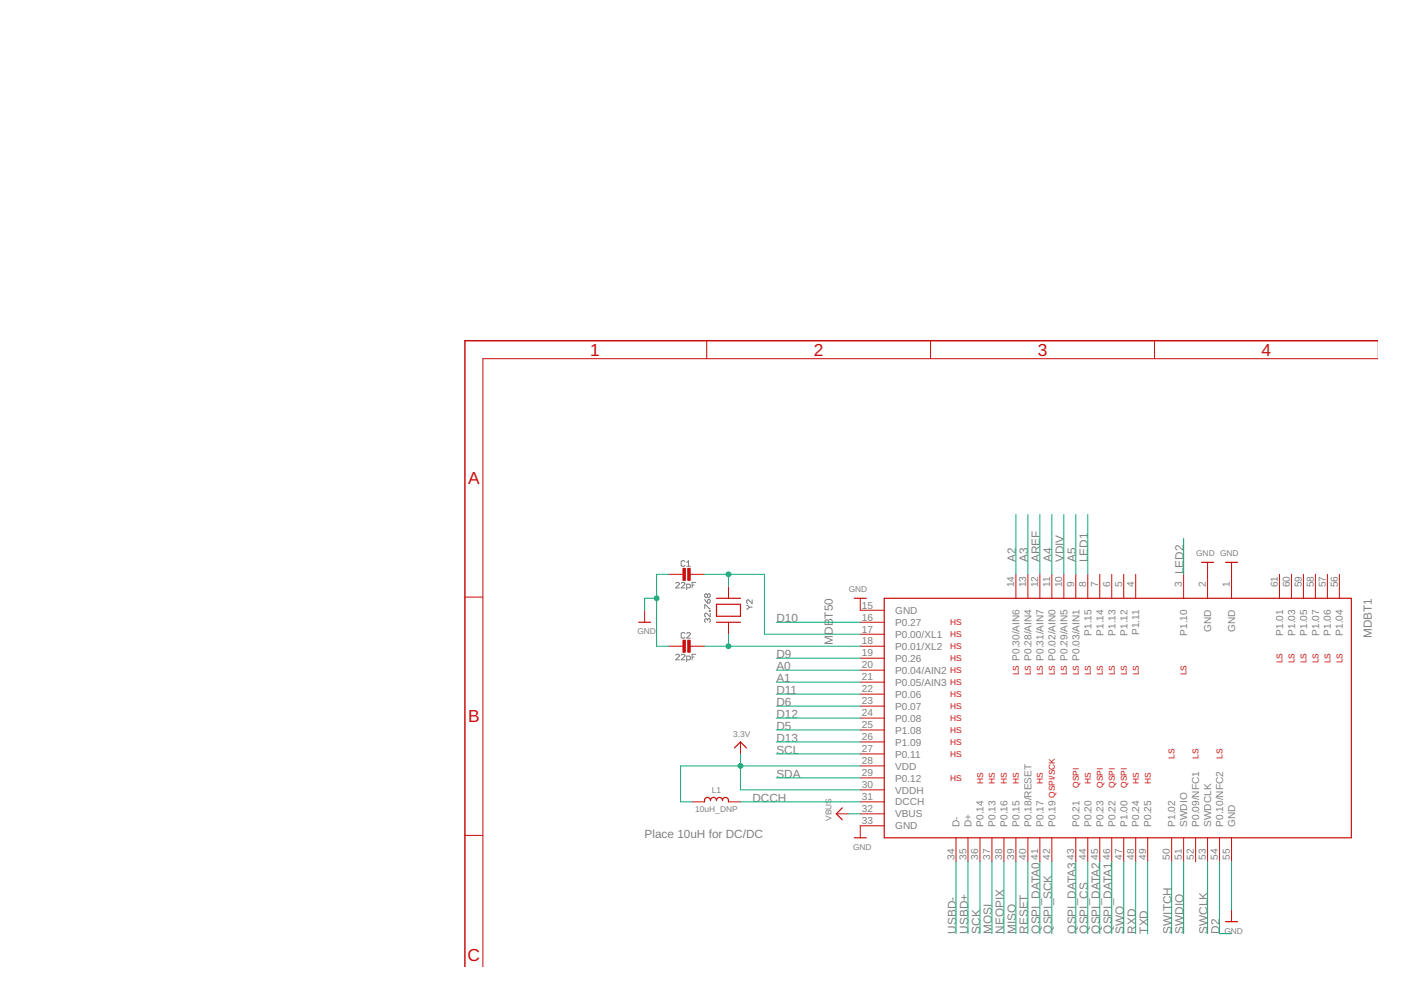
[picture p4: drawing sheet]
<svg xmlns="http://www.w3.org/2000/svg" width="297mm" height="210mm" viewBox="0 0 297 210" stroke-linecap="round" stroke-linejoin="round" font-family="sans-serif">
<g fill="none" stroke="#808080" stroke-width=".21">
<path d="M145.2 119.1l-.2-.2h-.4l-.2 .2v.8l.2 .2h.4l.2-.2M145.6 119.3l.4-.4v1.2M143.3 123.7l.1-.2h.4l.2 .2v.2l-.7 .8h.7M143.3 138.9l.1-.2h.4l.2 .2v.2l-.7 .8h.7M144.4 123.7l.2-.2h.4l.2 .2v.2l-.8 .8h.8M144.4 138.9l.2-.2h.4l.2 .2v.2l-.8 .8h.8M145.2 134.3l-.2-.2h-.4l-.2 .2v.8l.2 .2h.4l.2-.2M145.6 124.7h.6l.2-.2v-.4l-.2-.2h-.6v1.1M145.6 139.9h.6l.2-.2v-.4l-.2-.2h-.6v1.2M145.6 134.3l.2-.2h.4l.2 .2v.2l-.8 .8h.8M145.6 120.1h.8M146.7 124.1h.5"/>
<path d="M146.7 139.3h.5M147.5 123.5h-.8v1.2M147.5 138.7h-.8v1.2M149.4 129v-.8h.2l.8 .8h.2M149.4 127.1l.6 .8M150 131.4l-.2-.2-.4 .2v.4l.2 .2M150 126.1l-.2-.2-.4 .2v.4l.2 .2 .4-.2M150 131.4l.2-.2 .4 .2v.4l-.2 .2M150 126.1v.4M150 127.3l.2-.2 .4 .2v.4l-.2 .2h-.4zM150 131.4v.2M150 126.1l.2-.2 .4 .2v.4l-.2 .2-.4-.2"/>
<path d="M150.4 129.4h.2v.2h-.2zM150.6 130v.8l-.8-.8-.4 .2v.4l.2 .2M158.3 128.4l.6 .3M158.9 128.7l-.4 .4h-.2M158.9 128.7h.6M159.5 127.2v.8l-.8-.8-.4 .2v.4l.2 .2"/>
</g>
<g fill="none" stroke="#c90d0c" stroke-width=".25">
<path d="M254.8 119.2h2.5M259.8 119.2h2.6M135.4 131.9h2.5M151.9 131.9h5.1M151.9 126.9h5.1M151.9 128.1h5.1v2.6h-5.1zM181.1 126.9h2.6M187.5 126.9h99v50.7h-99zM155.7 158.6l1.3-1.3 1.3 1.3M149.4 170a.66 .66 0 0 1 .4-.9 .66 .66 0 0 1 .8 .6 .63 .63 0 0 1 .7-.6 .63 .63 0 0 1 .6 .6 .63 .63 0 0 1 .6-.6 .63 .63 0 0 1 .7 .6 .67 .67 0 0 1 .8-.6 .67 .67 0 0 1 .5 .9M178.6 171.3l-1.3 1.3 1.3 1.2M181.1 177.6h2.6"/>
<path d="M259.8 195.4h2.6"/>
</g>
<g fill="none" stroke="#c90d0c" stroke-width=".21">
<path d="M149.8 72.2v3.9M197.3 72.2v3.9M244.8 72.2v3.9M292.2 76.1h-189.8v129M256 119.2v7.7M261.1 119.2v7.7M98.6 126.6h3.8M136.7 129.4v2.5M141.8 137h3.3M141.8 121.8h3.3M146.1 137h3.3M146.1 121.8h3.3"/>
<path d="M154.5 124.3v2.6M154.5 131.9v2.6M182.4 139.6h5.1M182.4 131.9h5.1M182.4 126.9v2.5h5.1M182.4 134.5h5.1M182.4 137h5.1M215.4 121.8v5.1M217.9 121.8v5.1M220.5 121.8v5.1M223 121.8v5.1M225.6 121.8v5.1"/>
<path d="M228.1 121.8v5.1M230.6 121.8v5.1M233.2 121.8v5.1M235.7 121.8v5.1M238.3 121.8v5.1M240.8 121.8v5.1M251 121.8v5.1M271.3 121.8v5.1M273.8 121.8v5.1M276.4 121.8v5.1M278.9 121.8v5.1M281.4 121.8v5.1"/>
<path d="M284 121.8v5.1M157 157.3v2.6M182.4 142.1h5.1M182.4 144.6h5.1M182.4 147.2h5.1M182.4 149.7h5.1M182.4 152.3h5.1M182.4 157.3h5.1M182.4 159.9h5.1M182.4 154.8h5.1M98.6 177.1h3.8M146.8 170h2.6"/>
<path d="M154.5 170h2.5M177.3 172.6h2.6M182.4 172.6h5.1M182.4 162.4h5.1M182.4 164.9h5.1M182.4 167.5h5.1M182.4 170h5.1M187.5 175.1h-5.1v2.5M202.7 177.6v5.1M205.2 177.6v5.1M207.8 177.6v5.1M210.3 177.6v5.1"/>
<path d="M212.9 177.6v5.1M215.4 177.6v5.1M217.9 177.6v5.1M220.5 177.6v5.1M223 177.6v5.1M228.1 177.6v5.1M230.6 177.6v5.1M233.2 177.6v5.1M235.7 177.6v5.1M238.3 177.6v5.1M240.8 177.6v5.1M243.3 177.6v5.1"/>
<path d="M248.4 177.6v5.1M251 177.6v5.1M253.5 177.6v5.1M256 177.6v5.1M258.6 177.6v5.1M261.1 177.6v5.1M261.1 192.9v2.5"/>
</g>
<g fill="#c90d0c" stroke="#c90d0c" stroke-width=".21">
<path d="M144.8 120.5h.5v2.5h-.5z"/>
<path d="M145.8 120.5h.5v2.5h-.5z"/>
<path d="M144.8 135.7h.5v2.6h-.5z"/>
<path d="M145.8 135.7h.5v2.6h-.5z"/>
</g>
<path d="M292.2 72.2h-193.6v132.9" fill="none" stroke="#c90d0c" stroke-width=".32"/>
<g fill="none" stroke="#0dab76" stroke-width=".21">
<path d="M215.4 109.1v12.7M217.9 109.1v12.7M220.5 109.1v12.7M223 109.1v12.7M225.6 109.1v12.7M228.1 109.1v12.7M230.6 109.1v12.7M251 114.2v7.6M139.2 126.9h-2.5v2.5M141.8 121.8h-2.6v15.2h2.6M149.4 121.8h12.7v12.7h20.3M149.4 137h33"/>
<path d="M154.5 121.8v2.5M154.5 134.5v2.5M164.6 139.6h17.8M164.6 131.9h17.8M157 159.9v7.6h25.4M164.6 159.9h17.8M164.6 142.1h17.8M164.6 144.6h17.8M164.6 154.8h17.8M164.6 149.7h17.8M164.6 157.3h17.8M164.6 147.2h17.8"/>
<path d="M164.6 152.3h17.8M157 170h25.4M164.6 164.9h17.8M179.9 172.6h2.5M182.4 162.4h-38.1v7.6h2.5M202.7 182.7v15.3M205.2 182.7v15.3M207.8 182.7v15.3M210.3 182.7v15.3M212.9 182.7v15.3M215.4 182.7v15.3M217.9 182.7v15.3"/>
<path d="M220.5 182.7v15.3M223 182.7v15.3M228.1 182.7v15.3M230.6 182.7v15.3M233.2 182.7v15.3M235.7 182.7v15.3M238.3 182.7v15.3M240.8 182.7v15.3M243.3 182.7v15.3M248.4 182.7v15.3M251 182.7v15.3M256 182.7v15.3"/>
<path d="M258.6 182.7v15.3h2.5M261.1 182.7v10.2"/>
</g>
<g fill="#0dab76" stroke="#0dab76" stroke-width=".21">
<circle cx="139.2" cy="126.9" r=".51"/>
<circle cx="154.5" cy="121.8" r=".51"/>
<circle cx="154.5" cy="137" r=".51"/>
<circle cx="157" cy="162.4" r=".51"/>
</g>
<g font-size="3.7" fill="#c90d0c">
<text x="125.1" y="75.4">1</text>
<text x="172.6" y="75.4">2</text>
<text x="220" y="75.4">3</text>
<text x="267.5" y="75.4">4</text>
<text x="99.3" y="102.6">A</text>
<text x="99.3" y="153.2">B</text>
<text x="99.1" y="203.7">C</text>
</g>
<g font-size="2.5" fill="#808080">
<text x="215.4" y="119.2" transform="rotate(-90 215.4 119.2)">A2</text>
<text x="217.9" y="119.2" transform="rotate(-90 217.9 119.2)">A3</text>
<text x="220.5" y="119.2" transform="rotate(-90 220.5 119.2)">AREF</text>
<text x="223" y="119.2" transform="rotate(-90 223 119.2)">A4</text>
<text x="225.6" y="119.2" transform="rotate(-90 225.6 119.2)">VDIV</text>
<text x="228.1" y="119.2" transform="rotate(-90 228.1 119.2)">A5</text>
<text x="230.6" y="119.2" transform="rotate(-90 230.6 119.2)">LED1</text>
<text x="251" y="121.8" transform="rotate(-90 251 121.8)">LED2</text>
<text x="164.6" y="131.9">D10</text>
<text x="176.5" y="136.7" transform="rotate(-90 176.5 136.7)">MDBT50</text>
<text x="290.8" y="135.3" transform="rotate(-90 290.8 135.3)">MDBT1</text>
<text x="164.6" y="142.1">A0</text>
<text x="164.6" y="139.5">D9</text>
<text x="164.6" y="144.6">A1</text>
<text x="164.6" y="149.7">D6</text>
<text x="164.6" y="147.2">D11</text>
<text x="164.6" y="154.8">D5</text>
<text x="164.6" y="152.2">D12</text>
<text x="164.6" y="159.9">SCL</text>
<text x="164.6" y="157.3">D13</text>
<text x="164.6" y="164.9">SDA</text>
<text x="159.5" y="170">DCCH</text>
<text x="136.7" y="177.6">Place 10uH for DC/DC</text>
<text x="202.7" y="198" transform="rotate(-90 202.7 198)">USBD-</text>
<text x="205.2" y="198" transform="rotate(-90 205.2 198)">USBD+</text>
<text x="207.8" y="198" transform="rotate(-90 207.8 198)">SCK</text>
<text x="210.3" y="198" transform="rotate(-90 210.3 198)">MOSI</text>
<text x="212.9" y="198" transform="rotate(-90 212.9 198)">NEOPIX</text>
<text x="215.4" y="198" transform="rotate(-90 215.4 198)">MISO</text>
<text x="217.9" y="198" transform="rotate(-90 217.9 198)">RESET</text>
<text x="220.5" y="198" transform="rotate(-90 220.5 198)">QSPI_DATA0</text>
<text x="223" y="198" transform="rotate(-90 223 198)">QSPI_SCK</text>
<text x="228.1" y="198" transform="rotate(-90 228.1 198)">QSPI_DATA3</text>
<text x="230.6" y="198" transform="rotate(-90 230.6 198)">QSPI_CS</text>
<text x="233.2" y="198" transform="rotate(-90 233.2 198)">QSPI_DATA2</text>
<text x="235.7" y="198" transform="rotate(-90 235.7 198)">QSPI_DATA1</text>
<text x="238.3" y="198" transform="rotate(-90 238.3 198)">SWO</text>
<text x="240.8" y="198" transform="rotate(-90 240.8 198)">RXD</text>
<text x="243.3" y="198" transform="rotate(-90 243.3 198)">TXD</text>
<text x="248.4" y="198" transform="rotate(-90 248.4 198)">SWITCH</text>
<text x="251" y="198" transform="rotate(-90 251 198)">SWDIO</text>
<text x="256" y="198" transform="rotate(-90 256 198)">SWCLK</text>
<text x="258.6" y="198" transform="rotate(-90 258.6 198)">D2</text>
</g>
<g font-size="2.1" fill="#808080">
<text x="215" y="124.5" transform="rotate(-90 215 124.5)">14</text>
<text x="217.6" y="124.5" transform="rotate(-90 217.6 124.5)">13</text>
<text x="220.1" y="124.5" transform="rotate(-90 220.1 124.5)">12</text>
<text x="222.7" y="124.5" transform="rotate(-90 222.7 124.5)">11</text>
<text x="225.2" y="124.5" transform="rotate(-90 225.2 124.5)">10</text>
<text x="227.7" y="124.5" transform="rotate(-90 227.7 124.5)">9</text>
<text x="230.3" y="124.5" transform="rotate(-90 230.3 124.5)">8</text>
<text x="232.8" y="124.5" transform="rotate(-90 232.8 124.5)">7</text>
<text x="235.4" y="124.5" transform="rotate(-90 235.4 124.5)">6</text>
<text x="237.9" y="124.5" transform="rotate(-90 237.9 124.5)">5</text>
<text x="240.4" y="124.5" transform="rotate(-90 240.4 124.5)">4</text>
<text x="250.6" y="124.5" transform="rotate(-90 250.6 124.5)">3</text>
<text x="255.7" y="124.5" transform="rotate(-90 255.7 124.5)">2</text>
<text x="260.8" y="124.5" transform="rotate(-90 260.8 124.5)">1</text>
<text x="270.9" y="124.5" transform="rotate(-90 270.9 124.5)">61</text>
<text x="273.5" y="124.5" transform="rotate(-90 273.5 124.5)">60</text>
<text x="276" y="124.5" transform="rotate(-90 276 124.5)">59</text>
<text x="278.5" y="124.5" transform="rotate(-90 278.5 124.5)">58</text>
<text x="281.1" y="124.5" transform="rotate(-90 281.1 124.5)">57</text>
<text x="283.6" y="124.5" transform="rotate(-90 283.6 124.5)">56</text>
<text x="182.8" y="131.6">16</text>
<text x="182.8" y="129">15</text>
<text x="189.8" y="130.1">GND</text>
<text x="182.8" y="134.1">17</text>
<text x="182.8" y="136.6">18</text>
<text x="189.8" y="132.7">P0.27</text>
<text x="189.8" y="135.2">P0.00/XL1</text>
<text x="189.8" y="137.8">P0.01/XL2</text>
<text x="231.4" y="134.8" transform="rotate(-90 231.4 134.8)">P1.15</text>
<text x="233.9" y="134.8" transform="rotate(-90 233.9 134.8)">P1.14</text>
<text x="236.5" y="134.8" transform="rotate(-90 236.5 134.8)">P1.13</text>
<text x="239" y="134.8" transform="rotate(-90 239 134.8)">P1.12</text>
<text x="241.6" y="134.6" transform="rotate(-90 241.6 134.6)">P1.11</text>
<text x="251.7" y="134.8" transform="rotate(-90 251.7 134.8)">P1.10</text>
<text x="256.8" y="133.9" transform="rotate(-90 256.8 133.9)">GND</text>
<text x="261.9" y="133.9" transform="rotate(-90 261.9 133.9)">GND</text>
<text x="272" y="134.8" transform="rotate(-90 272 134.8)">P1.01</text>
<text x="274.6" y="134.8" transform="rotate(-90 274.6 134.8)">P1.03</text>
<text x="277.1" y="134.8" transform="rotate(-90 277.1 134.8)">P1.05</text>
<text x="279.7" y="134.8" transform="rotate(-90 279.7 134.8)">P1.07</text>
<text x="282.2" y="134.8" transform="rotate(-90 282.2 134.8)">P1.06</text>
<text x="284.7" y="134.8" transform="rotate(-90 284.7 134.8)">P1.04</text>
<text x="182.8" y="139.2">19</text>
<text x="182.8" y="141.7">20</text>
<text x="189.8" y="140.3">P0.26</text>
<text x="189.8" y="142.8">P0.04/AIN2</text>
<text x="216.2" y="140.1" transform="rotate(-90 216.2 140.1)">P0.30/AIN6</text>
<text x="218.7" y="140.1" transform="rotate(-90 218.7 140.1)">P0.28/AIN4</text>
<text x="221.2" y="140.1" transform="rotate(-90 221.2 140.1)">P0.31/AIN7</text>
<text x="223.8" y="140.1" transform="rotate(-90 223.8 140.1)">P0.02/AIN0</text>
<text x="226.3" y="140.1" transform="rotate(-90 226.3 140.1)">P0.29/AIN5</text>
<text x="228.9" y="140.1" transform="rotate(-90 228.9 140.1)">P0.03/AIN1</text>
<text x="182.8" y="144.3">21</text>
<text x="182.8" y="146.8">22</text>
<text x="182.8" y="149.3">23</text>
<text x="189.8" y="145.4">P0.05/AIN3</text>
<text x="189.8" y="147.9">P0.06</text>
<text x="182.8" y="151.9">24</text>
<text x="182.8" y="154.4">25</text>
<text x="189.8" y="150.5">P0.07</text>
<text x="189.8" y="153">P0.08</text>
<text x="189.8" y="155.5">P1.08</text>
<text x="182.8" y="157">26</text>
<text x="182.8" y="159.5">27</text>
<text x="189.8" y="158.1">P1.09</text>
<text x="189.8" y="160.6">P0.11</text>
<text x="182.8" y="162">28</text>
<text x="182.8" y="164.6">29</text>
<text x="182.8" y="167.1">30</text>
<text x="189.8" y="163.2">VDD</text>
<text x="189.8" y="165.7">P0.12</text>
<text x="182.8" y="169.7">31</text>
<text x="182.8" y="172.2">32</text>
<text x="189.8" y="168.2">VDDH</text>
<text x="189.8" y="170.8">DCCH</text>
<text x="189.8" y="173.3">VBUS</text>
<text x="182.8" y="174.7">33</text>
<text x="189.8" y="175.9">GND</text>
<text x="203.5" y="175.3" transform="rotate(-90 203.5 175.3)">D-</text>
<text x="206" y="175.3" transform="rotate(-90 206 175.3)">D+</text>
<text x="208.5" y="175.3" transform="rotate(-90 208.5 175.3)">P0.14</text>
<text x="211.1" y="175.3" transform="rotate(-90 211.1 175.3)">P0.13</text>
<text x="213.6" y="175.3" transform="rotate(-90 213.6 175.3)">P0.16</text>
<text x="216.2" y="175.3" transform="rotate(-90 216.2 175.3)">P0.15</text>
<text x="218.7" y="175.3" transform="rotate(-90 218.7 175.3)">P0.18/RESET</text>
<text x="221.2" y="175.3" transform="rotate(-90 221.2 175.3)">P0.17</text>
<text x="223.8" y="175.3" transform="rotate(-90 223.8 175.3)">P0.19</text>
<text x="228.9" y="175.3" transform="rotate(-90 228.9 175.3)">P0.21</text>
<text x="231.4" y="175.3" transform="rotate(-90 231.4 175.3)">P0.20</text>
<text x="233.9" y="175.3" transform="rotate(-90 233.9 175.3)">P0.23</text>
<text x="236.5" y="175.3" transform="rotate(-90 236.5 175.3)">P0.22</text>
<text x="239" y="175.3" transform="rotate(-90 239 175.3)">P1.00</text>
<text x="241.6" y="175.3" transform="rotate(-90 241.6 175.3)">P0.24</text>
<text x="244.1" y="175.3" transform="rotate(-90 244.1 175.3)">P0.25</text>
<text x="249.2" y="175.3" transform="rotate(-90 249.2 175.3)">P1.02</text>
<text x="251.7" y="175.3" transform="rotate(-90 251.7 175.3)">SWDIO</text>
<text x="254.3" y="175.3" transform="rotate(-90 254.3 175.3)">P0.09/NFC1</text>
<text x="256.8" y="175.3" transform="rotate(-90 256.8 175.3)">SWDCLK</text>
<text x="259.3" y="175.3" transform="rotate(-90 259.3 175.3)">P0.10/NFC2</text>
<text x="261.9" y="175.3" transform="rotate(-90 261.9 175.3)">GND</text>
<text x="202.3" y="182.3" transform="rotate(-90 202.3 182.3)">34</text>
<text x="204.9" y="182.3" transform="rotate(-90 204.9 182.3)">35</text>
<text x="207.4" y="182.3" transform="rotate(-90 207.4 182.3)">36</text>
<text x="210" y="182.3" transform="rotate(-90 210 182.3)">37</text>
<text x="212.5" y="182.3" transform="rotate(-90 212.5 182.3)">38</text>
<text x="215" y="182.3" transform="rotate(-90 215 182.3)">39</text>
<text x="217.6" y="182.3" transform="rotate(-90 217.6 182.3)">40</text>
<text x="220.1" y="182.3" transform="rotate(-90 220.1 182.3)">41</text>
<text x="222.7" y="182.3" transform="rotate(-90 222.7 182.3)">42</text>
<text x="227.7" y="182.3" transform="rotate(-90 227.7 182.3)">43</text>
<text x="230.3" y="182.3" transform="rotate(-90 230.3 182.3)">44</text>
<text x="232.8" y="182.3" transform="rotate(-90 232.8 182.3)">45</text>
<text x="235.4" y="182.3" transform="rotate(-90 235.4 182.3)">46</text>
<text x="237.9" y="182.3" transform="rotate(-90 237.9 182.3)">47</text>
<text x="240.4" y="182.3" transform="rotate(-90 240.4 182.3)">48</text>
<text x="243" y="182.3" transform="rotate(-90 243 182.3)">49</text>
<text x="248.1" y="182.3" transform="rotate(-90 248.1 182.3)">50</text>
<text x="250.6" y="182.3" transform="rotate(-90 250.6 182.3)">51</text>
<text x="253.1" y="182.3" transform="rotate(-90 253.1 182.3)">52</text>
<text x="255.7" y="182.3" transform="rotate(-90 255.7 182.3)">53</text>
<text x="258.2" y="182.3" transform="rotate(-90 258.2 182.3)">54</text>
<text x="260.8" y="182.3" transform="rotate(-90 260.8 182.3)">55</text>
</g>
<g font-size="1.8" fill="#808080">
<text x="253.6" y="118">GND GND</text>
<text x="179.9" y="125.6">GND</text>
<text x="135.1" y="134.5">GND</text>
<text x="155.5" y="156.3">3.3V</text>
<text x="147.4" y="172.2">10uH_DNP</text>
<text x="150.9" y="168.1">L1</text>
<text x="176.3" y="174.1" transform="rotate(-90 176.3 174.1)">VBUS</text>
<text x="180.9" y="180.2">GND</text>
<text x="259.6" y="198">GND</text>
</g>
<g font-size="1.8" fill="#c90d0c">
<text x="201.5" y="135.1">HS</text>
<text x="201.5" y="137.6">HS</text>
<text x="201.5" y="132.6">HS</text>
<text x="201.5" y="140.2">HS</text>
<text x="201.5" y="142.7">HS</text>
<text x="216" y="143.2" transform="rotate(-90 216 143.2)">LS</text>
<text x="218.6" y="143.2" transform="rotate(-90 218.6 143.2)">LS</text>
<text x="221.1" y="143.2" transform="rotate(-90 221.1 143.2)">LS</text>
<text x="223.7" y="143.2" transform="rotate(-90 223.7 143.2)">LS</text>
<text x="226.2" y="143.2" transform="rotate(-90 226.2 143.2)">LS</text>
<text x="228.7" y="143.2" transform="rotate(-90 228.7 143.2)">LS</text>
<text x="231.3" y="143.2" transform="rotate(-90 231.3 143.2)">LS</text>
<text x="233.8" y="143.2" transform="rotate(-90 233.8 143.2)">LS</text>
<text x="236.4" y="143.2" transform="rotate(-90 236.4 143.2)">LS</text>
<text x="238.9" y="143.2" transform="rotate(-90 238.9 143.2)">LS</text>
<text x="241.4" y="143.2" transform="rotate(-90 241.4 143.2)">LS</text>
<text x="251.6" y="143.2" transform="rotate(-90 251.6 143.2)">LS</text>
<text x="271.9" y="140.6" transform="rotate(-90 271.9 140.6)">LS</text>
<text x="274.4" y="140.6" transform="rotate(-90 274.4 140.6)">LS</text>
<text x="277" y="140.6" transform="rotate(-90 277 140.6)">LS</text>
<text x="279.5" y="140.6" transform="rotate(-90 279.5 140.6)">LS</text>
<text x="282.1" y="140.6" transform="rotate(-90 282.1 140.6)">LS</text>
<text x="284.6" y="140.6" transform="rotate(-90 284.6 140.6)">LS</text>
<text x="201.5" y="145.3">HS</text>
<text x="201.5" y="147.8">HS</text>
<text x="201.5" y="152.9">HS</text>
<text x="201.5" y="150.3">HS</text>
<text x="201.5" y="155.4">HS</text>
<text x="201.5" y="158">HS</text>
<text x="201.5" y="160.5">HS</text>
<text x="249.1" y="160.9" transform="rotate(-90 249.1 160.9)">LS</text>
<text x="254.1" y="160.9" transform="rotate(-90 254.1 160.9)">LS</text>
<text x="259.2" y="160.9" transform="rotate(-90 259.2 160.9)">LS</text>
<text x="201.5" y="165.6">HS</text>
<text x="208.4" y="166.2" transform="rotate(-90 208.4 166.2)">HS</text>
<text x="211" y="166.2" transform="rotate(-90 211 166.2)">HS</text>
<text x="213.5" y="166.2" transform="rotate(-90 213.5 166.2)">HS</text>
<text x="216" y="166.2" transform="rotate(-90 216 166.2)">HS</text>
<text x="221.1" y="166.2" transform="rotate(-90 221.1 166.2)">HS</text>
<text x="228.7" y="167.1" transform="rotate(-90 228.7 167.1)">QSPI</text>
<text x="231.3" y="166.2" transform="rotate(-90 231.3 166.2)">HS</text>
<text x="233.8" y="167.1" transform="rotate(-90 233.8 167.1)">QSPI</text>
<text x="236.4" y="167.1" transform="rotate(-90 236.4 167.1)">QSPI</text>
<text x="238.9" y="167.1" transform="rotate(-90 238.9 167.1)">QSPI</text>
<text x="241.4" y="166.2" transform="rotate(-90 241.4 166.2)">HS</text>
<text x="244" y="166.2" transform="rotate(-90 244 166.2)">HS</text>
<text x="223.7" y="169.2" transform="rotate(-90 223.7 169.2)">QSPI/SCK</text>
</g>
</svg>
